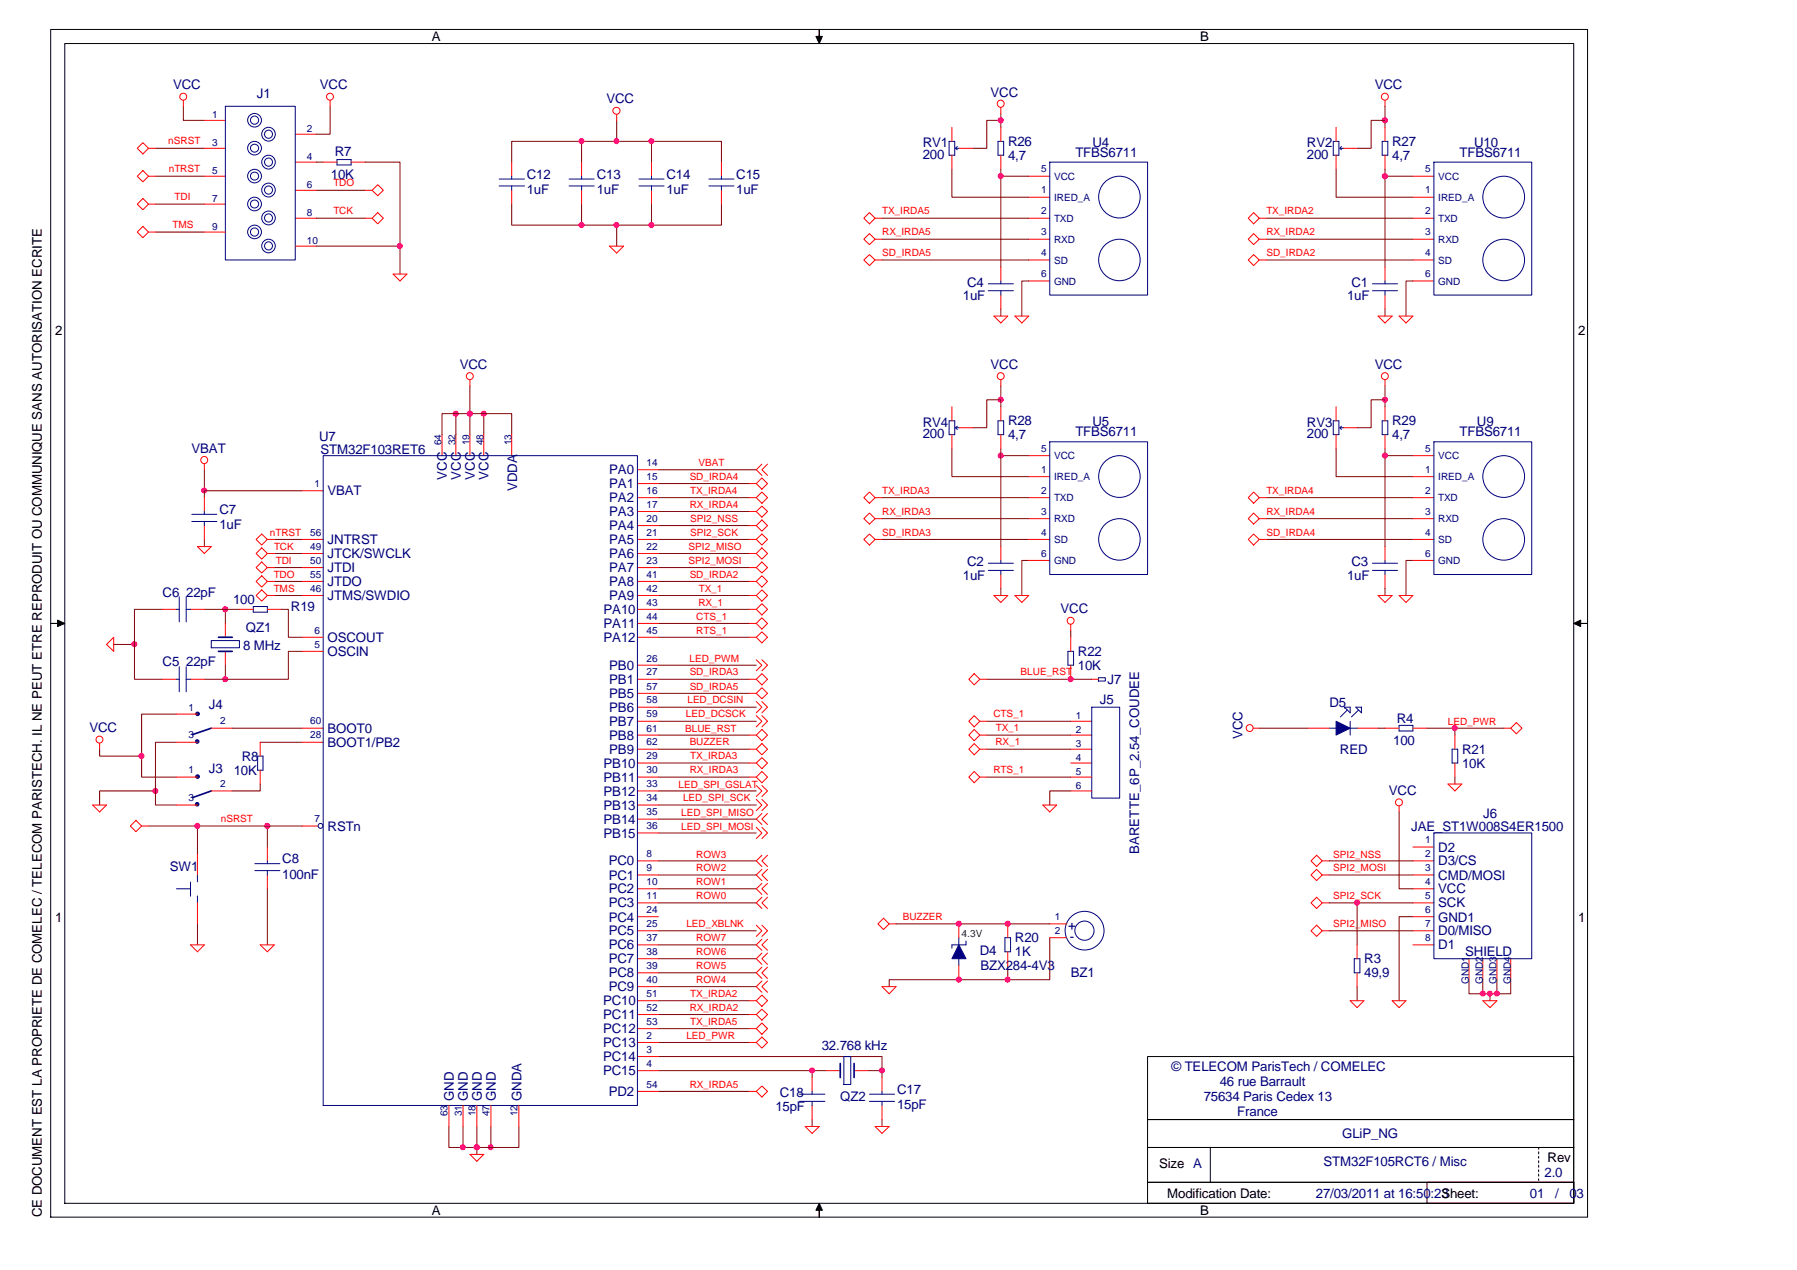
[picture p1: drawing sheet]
<svg xmlns="http://www.w3.org/2000/svg" width="297mm" height="210mm" viewBox="0 0 297 210" stroke-linecap="round" stroke-linejoin="round" font-family="sans-serif">
<path d="M77.7 68.4v3.4" fill="none" stroke="#800000" stroke-width=".17"/>
<circle cx="77.7" cy="68.4" r=".44" fill="#f0f"/>
<circle cx="77.7" cy="68.4" r=".44" fill="none" stroke="#f0f" stroke-width=".17"/>
<path d="M80 68.4v3.4" fill="none" stroke="#800000" stroke-width=".17"/>
<circle cx="80" cy="68.4" r=".43" fill="#f0f"/>
<circle cx="80" cy="68.4" r=".43" fill="none" stroke="#f0f" stroke-width=".17"/>
<path d="M75.3 68.4v3.4" fill="none" stroke="#800000" stroke-width=".17"/>
<circle cx="75.3" cy="68.4" r=".43" fill="#f0f"/>
<circle cx="75.3" cy="68.4" r=".43" fill="none" stroke="#f0f" stroke-width=".17"/>
<path d="M73.1 71.8v-3.4h11.5v3.4M77.7 63.8v4.6" fill="none" stroke="#800000" stroke-width=".17"/>
<circle cx="77.7" cy="68.4" r=".44" fill="#f0f"/>
<circle cx="77.7" cy="68.4" r=".44" fill="none" stroke="#f0f" stroke-width=".17"/>
<path d="M74.2 186.2v3.5h4.6" fill="none" stroke="#800000" stroke-width=".17"/>
<circle cx="78.8" cy="189.6" r=".43" fill="#f0f"/>
<circle cx="78.8" cy="189.6" r=".43" fill="none" stroke="#f0f" stroke-width=".17"/>
<path d="M76.5 186.2v3.5M78.8 186.2v4.6" fill="none" stroke="#800000" stroke-width=".17"/>
<circle cx="76.5" cy="189.6" r=".43" fill="#f0f"/>
<circle cx="76.5" cy="189.6" r=".43" fill="none" stroke="#f0f" stroke-width=".17"/>
<path d="M81.1 186.2v3.5" fill="none" stroke="#800000" stroke-width=".17"/>
<circle cx="81.1" cy="189.6" r=".43" fill="#f0f"/>
<circle cx="81.1" cy="189.6" r=".43" fill="none" stroke="#f0f" stroke-width=".17"/>
<path d="M85.8 186.2v3.5h-7" fill="none" stroke="#800000" stroke-width=".17"/>
<circle cx="78.8" cy="189.6" r=".43" fill="#f0f"/>
<circle cx="78.8" cy="189.6" r=".43" fill="none" stroke="#f0f" stroke-width=".17"/>
<path d="M45.3 89.2h4.6M45.3 91.5h4.6M45.3 93.8h4.6M45.3 96.1h4.6M45.3 98.4h4.6M37.3 100.7v2.3" fill="none" stroke="#800000" stroke-width=".17"/>
<circle cx="37.2" cy="100.7" r=".44" fill="#f0f"/>
<circle cx="37.2" cy="100.7" r=".44" fill="none" stroke="#f0f" stroke-width=".17"/>
<path d="M18.8 106.5h3.4" fill="none" stroke="#800000" stroke-width=".17"/>
<circle cx="22.2" cy="106.5" r=".43" fill="#f0f"/>
<circle cx="22.2" cy="106.5" r=".43" fill="none" stroke="#f0f" stroke-width=".17"/>
<path d="M26.9 100.7h-4.7v11.6h4.7M37.3 109.9v2.4" fill="none" stroke="#800000" stroke-width=".17"/>
<circle cx="37.2" cy="112.2" r=".44" fill="#f0f"/>
<circle cx="37.2" cy="112.2" r=".44" fill="none" stroke="#f0f" stroke-width=".17"/>
<path d="M33.8 77.6v3.5M49.9 107.7h-2.2v4.6h-13.9" fill="none" stroke="#800000" stroke-width=".17"/>
<circle cx="33.8" cy="81.1" r=".43" fill="#f0f"/>
<circle cx="33.8" cy="81.1" r=".43" fill="none" stroke="#f0f" stroke-width=".17"/>
<path d="M33.8 89.2v1.1M49.9 81.1h-16.1v1.2M44.2 136.5v3.5" fill="none" stroke="#800000" stroke-width=".17"/>
<circle cx="44.2" cy="136.5" r=".45" fill="#f0f"/>
<circle cx="44.2" cy="136.5" r=".45" fill="none" stroke="#f0f" stroke-width=".17"/>
<path d="M29.2 118h-5.8v10.4h5.8M16.5 123.8v1.2h6.9M24.6 136.5h25.3M38.4 120.4h11.5M43 129.6v1.1h-4.6M44.2 146.9v9.3" fill="none" stroke="#800000" stroke-width=".17"/>
<circle cx="23.4" cy="124.9" r=".45" fill="#f0f"/>
<circle cx="23.4" cy="124.9" r=".45" fill="none" stroke="#f0f" stroke-width=".17"/>
<path d="M25.7 130.7h-9.2v2.4" fill="none" stroke="#800000" stroke-width=".17"/>
<circle cx="25.7" cy="130.7" r=".43" fill="#f0f"/>
<circle cx="25.7" cy="130.7" r=".43" fill="none" stroke="#f0f" stroke-width=".17"/>
<path d="M54.6 17.6v4.6h-2.3M52.3 26.8h1.1M84.6 26.8v-3.4h34.6v3.4M107.7 23.4v3.4M108.8 82.3h15.1M108.8 84.5h15.1M29.2 122.7h-3.5v10.4h3.5M43 122.7h6.9M108.8 165.4h15.1M108.8 167.7h15.1" fill="none" stroke="#800000" stroke-width=".17"/>
<circle cx="107.7" cy="23.3" r=".43" fill="#f0f"/>
<circle cx="107.7" cy="23.3" r=".43" fill="none" stroke="#f0f" stroke-width=".17"/>
<path d="M96.1 23.4v3.4" fill="none" stroke="#800000" stroke-width=".17"/>
<circle cx="96.1" cy="23.3" r=".43" fill="#f0f"/>
<circle cx="96.1" cy="23.3" r=".43" fill="none" stroke="#f0f" stroke-width=".17"/>
<path d="M84.6 33.7v3.5h34.6v-3.5M107.7 33.7v3.5" fill="none" stroke="#800000" stroke-width=".17"/>
<circle cx="107.7" cy="37.2" r=".44" fill="#f0f"/>
<circle cx="107.7" cy="37.2" r=".44" fill="none" stroke="#f0f" stroke-width=".17"/>
<path d="M96.1 33.7v3.5" fill="none" stroke="#800000" stroke-width=".17"/>
<circle cx="96.1" cy="37.2" r=".44" fill="#f0f"/>
<circle cx="96.1" cy="37.2" r=".44" fill="none" stroke="#f0f" stroke-width=".17"/>
<path d="M101.9 19.9v3.5" fill="none" stroke="#800000" stroke-width=".17"/>
<circle cx="101.9" cy="23.3" r=".43" fill="#f0f"/>
<circle cx="101.9" cy="23.3" r=".43" fill="none" stroke="#f0f" stroke-width=".17"/>
<path d="M101.9 37.2v3.5" fill="none" stroke="#800000" stroke-width=".17"/>
<circle cx="101.9" cy="37.2" r=".44" fill="#f0f"/>
<circle cx="101.9" cy="37.2" r=".44" fill="none" stroke="#f0f" stroke-width=".17"/>
<path d="M52.3 31.5h8.1M52.3 36.1h8.1M165.4 28v16.2M165.4 51.1v1.1M33.8 100.7h5.8M46.5 100.7h1.2v4.6h2.2M32.6 136.5v4.6" fill="none" stroke="#800000" stroke-width=".17"/>
<circle cx="32.6" cy="136.5" r=".44" fill="#f0f"/>
<circle cx="32.6" cy="136.5" r=".44" fill="none" stroke="#f0f" stroke-width=".17"/>
<path d="M25.7 24.5h8.1M52.3 40.7h13.8M32.6 152.7v3.5" fill="none" stroke="#800000" stroke-width=".17"/>
<circle cx="66.1" cy="40.7" r=".44" fill="#f0f"/>
<circle cx="66.1" cy="40.7" r=".44" fill="none" stroke="#f0f" stroke-width=".17"/>
<path d="M30.3 17.6v2.3h3.5M25.7 38.4h8.1M25.7 33.7h8.1M25.7 29.1h8.1M60.4 26.8h5.7v18.5M165.4 29.1h4.6" fill="none" stroke="#800000" stroke-width=".17"/>
<circle cx="165.4" cy="29.1" r=".44" fill="#f0f"/>
<circle cx="165.4" cy="29.1" r=".44" fill="none" stroke="#f0f" stroke-width=".17"/>
<path d="M228.9 29.1h4.6M145.8 43h24.2M170 46.4h-1.1v5.8" fill="none" stroke="#800000" stroke-width=".17"/>
<circle cx="228.9" cy="29.1" r=".44" fill="#f0f"/>
<circle cx="228.9" cy="29.1" r=".44" fill="none" stroke="#f0f" stroke-width=".17"/>
<path d="M228.9 17.6v2.3M228.9 28v16.2M228.9 51.1v1.1" fill="none" stroke="#800000" stroke-width=".17"/>
<circle cx="228.9" cy="19.9" r=".44" fill="#f0f"/>
<circle cx="228.9" cy="19.9" r=".44" fill="none" stroke="#f0f" stroke-width=".17"/>
<path d="M209.3 43h24.2M233.5 46.4h-1.1v5.8M165.4 75.3h4.6" fill="none" stroke="#800000" stroke-width=".17"/>
<circle cx="165.4" cy="75.3" r=".44" fill="#f0f"/>
<circle cx="165.4" cy="75.3" r=".44" fill="none" stroke="#f0f" stroke-width=".17"/>
<path d="M165.4 63.8v2.3M165.4 74.2v16.1M145.8 82.3h24.2M145.8 85.7h24.2M165.4 97.2v1.2" fill="none" stroke="#800000" stroke-width=".17"/>
<circle cx="165.4" cy="66.1" r=".44" fill="#f0f"/>
<circle cx="165.4" cy="66.1" r=".44" fill="none" stroke="#f0f" stroke-width=".17"/>
<path d="M228.9 75.3h4.6M145.8 89.2h24.2M170 92.6h-1.1v5.8" fill="none" stroke="#800000" stroke-width=".17"/>
<circle cx="228.9" cy="75.3" r=".44" fill="#f0f"/>
<circle cx="228.9" cy="75.3" r=".44" fill="none" stroke="#f0f" stroke-width=".17"/>
<path d="M228.9 63.8v2.3M228.9 74.2v16.1M228.9 97.2v1.2" fill="none" stroke="#800000" stroke-width=".17"/>
<circle cx="228.9" cy="66.1" r=".44" fill="#f0f"/>
<circle cx="228.9" cy="66.1" r=".44" fill="none" stroke="#f0f" stroke-width=".17"/>
<path d="M209.3 89.2h24.2M233.5 92.6h-1.1v5.8M231.3 134.2v12.7h2.2M242.8 161.9v2.4h6.9v-2.4M247.4 161.9v2.4" fill="none" stroke="#800000" stroke-width=".17"/>
<circle cx="247.4" cy="164.2" r=".44" fill="#f0f"/>
<circle cx="247.4" cy="164.2" r=".44" fill="none" stroke="#f0f" stroke-width=".17"/>
<path d="M245.1 161.9v2.4" fill="none" stroke="#800000" stroke-width=".17"/>
<circle cx="245.1" cy="164.2" r=".43" fill="#f0f"/>
<circle cx="245.1" cy="164.2" r=".43" fill="none" stroke="#f0f" stroke-width=".17"/>
<path d="M246.3 164.3v1.1" fill="none" stroke="#800000" stroke-width=".17"/>
<circle cx="246.2" cy="164.2" r=".43" fill="#f0f"/>
<circle cx="246.2" cy="164.2" r=".43" fill="none" stroke="#f0f" stroke-width=".17"/>
<g fill="none" stroke="#800000" stroke-width=".17">
<path d="M165.4 19.9h-2.3v4.6h-2.3M165.4 18.8v2.2M145.8 36.1h24.2M145.8 39.5h24.2M157.3 28v4.6h12.7M209.3 36.1h24.2M209.3 39.5h24.2M108.8 79.9h15.1M108.8 98.4h15.1M108.8 93.8h15.1M108.8 91.5h15.1M108.8 86.9h15.1"/>
<path d="M108.8 89.2h15.1M108.8 96.1h15.1M209.3 82.3h24.2M209.3 85.7h24.2M108.8 100.7h15.1M108.8 103h15.1M108.8 105.3h15.1M108.8 114.6h15.1M108.8 112.3h15.1M163.1 119.2h13.9M108.8 126.1h15.1M108.8 128.4h15.1"/>
<path d="M108.8 133.1h16.2M108.8 135.4h16.2M108.8 137.7h16.2M108.8 130.7h16.2M163.1 128.4h13.9M163.1 121.5h13.9M163.1 123.8h13.9M177 130.7h-3.5v2.4M108.8 142.3h16.2M108.8 144.6h16.2M108.8 149.2h16.2M108.8 158.5h16.2"/>
<path d="M108.8 156.2h16.2M108.8 146.9h16.2M219.7 142.3h13.8M219.7 144.6h13.8M219.7 153.8h13.8M219.7 149.2h13.8M233.5 151.5h-2.2v13.9M108.8 170h15.1M108.8 163.1h16.2M108.8 160.8h16.2M108.8 180.4h15.1"/>
</g>
<circle cx="165.4" cy="19.9" r=".44" fill="#f0f"/>
<circle cx="165.4" cy="19.9" r=".44" fill="none" stroke="#f0f" stroke-width=".17"/>
<path d="M220.8 28v4.6h12.7M228.9 21v-1.1h-2.3v4.6h-2.3M108.8 77.6h16.2M157.3 74.2v4.6h12.7M165.4 67.2v-1.1h-2.3v4.6h-2.3M220.8 74.2v4.6h12.7M228.9 67.2v-1.1h-2.3v4.6h-2.3M108.8 177h27.8M134.2 177v1.1" fill="none" stroke="#800000" stroke-width=".17"/>
<circle cx="134.2" cy="176.9" r=".43" fill="#f0f"/>
<circle cx="134.2" cy="176.9" r=".43" fill="none" stroke="#f0f" stroke-width=".17"/>
<path d="M143.5 177h2.3" fill="none" stroke="#800000" stroke-width=".17"/>
<circle cx="145.8" cy="176.9" r=".43" fill="#f0f"/>
<circle cx="145.8" cy="176.9" r=".43" fill="none" stroke="#f0f" stroke-width=".17"/>
<path d="M108.8 109.9h16.2M108.8 153.8h16.2M224.3 149.2v7M108.8 174.6h37v3.5M134.2 185v1.2M145.8 185v1.2" fill="none" stroke="#800000" stroke-width=".17"/>
<circle cx="224.3" cy="149.2" r=".44" fill="#f0f"/>
<circle cx="224.3" cy="149.2" r=".44" fill="none" stroke="#f0f" stroke-width=".17"/>
<path d="M108.8 116.9h16.2M108.8 119.2h16.2M108.8 123.8h15.1M148.1 152.7h25.4M158.5 152.7h.1M224.3 163.1v2.3" fill="none" stroke="#800000" stroke-width=".17"/>
<circle cx="158.5" cy="152.7" r=".44" fill="#f0f"/>
<circle cx="158.5" cy="152.7" r=".44" fill="none" stroke="#f0f" stroke-width=".17"/>
<path d="M166.6 152.7h.1" fill="none" stroke="#800000" stroke-width=".17"/>
<circle cx="166.6" cy="152.7" r=".44" fill="#f0f"/>
<circle cx="166.6" cy="152.7" r=".44" fill="none" stroke="#f0f" stroke-width=".17"/>
<path d="M173.5 155v6.9h-26.5v1.2M158.5 161.9h.1" fill="none" stroke="#800000" stroke-width=".17"/>
<circle cx="158.5" cy="161.9" r=".44" fill="#f0f"/>
<circle cx="158.5" cy="161.9" r=".44" fill="none" stroke="#f0f" stroke-width=".17"/>
<path d="M166.6 159.6v2.3" fill="none" stroke="#800000" stroke-width=".17"/>
<circle cx="166.6" cy="161.9" r=".44" fill="#f0f"/>
<circle cx="166.6" cy="161.9" r=".44" fill="none" stroke="#f0f" stroke-width=".17"/>
<path d="M163.1 112.3h17.4M108.8 121.5h15.1M208.1 120.4h8.1M227.8 120.4h1.1M235.9 120.4h12.7M240.5 120.4v1.1M108.8 172.3h15.1" fill="none" stroke="#800000" stroke-width=".17"/>
<circle cx="240.5" cy="120.3" r=".44" fill="#f0f"/>
<circle cx="240.5" cy="120.3" r=".44" fill="none" stroke="#f0f" stroke-width=".17"/>
<path d="M177 112.3h.1M240.5 128.4v1.2" fill="none" stroke="#800000" stroke-width=".17"/>
<circle cx="177" cy="112.2" r=".45" fill="#f0f"/>
<circle cx="177" cy="112.2" r=".45" fill="none" stroke="#f0f" stroke-width=".17"/>
<path d="M177 104.2v1.1" fill="none" stroke="#800000" stroke-width=".17"/>
<g fill="#000">
<path d="M135.4 4.9v1.1h.5l-.5 1.2-.5-1.2h.5z" fill-rule="evenodd"/>
<path d="M8.4 103h1.1v-.5l1.2 .5-1.2 .5v-.5z" fill-rule="evenodd"/>
<path d="M260.1 103l1.2-.5v.5h1.1h-1.1v.5z" fill-rule="evenodd"/>
<path d="M135.4 198.9l.5 1.1h-.5v1.2v-1.2h-.5z" fill-rule="evenodd"/>
</g>
<g fill="none" stroke="#000" stroke-width=".17">
<path d="M8.4 4.9h254v196.3h-254zM10.7 7.2h249.4v191.7h-249.4zM135.4 4.9v1.1h.5l-.5 1.2-.5-1.2h.5zM8.4 103h1.1v-.5l1.2 .5-1.2 .5v-.5zM260.1 103l1.2-.5v.5h1.1h-1.1v.5zM189.7 174.6h70.4v10.4h-70.4zM135.4 198.9l.5 1.1h-.5v1.2v-1.2h-.5zM189.7 195.4h70.4v3.5h-70.4zM189.7 185h70.4v4.7h-70.4zM189.7 189.7h70.4v5.7h-70.4zM200.1 189.7v5.7M235.9 195.4h24.2v3.5h-24.2z"/>
<path d="M254.3 189.7v.2M254.3 190.4v.3M254.3 191.1v.3M254.3 191.9v.3M254.3 192.6v.3M254.3 193.3v.4M254.3 194.1v.3M254.3 194.8v.3"/>
</g>
<g fill="none" stroke="#f00" stroke-width=".17">
<path d="M30.3 16.6v1M54.6 16.6v1M101.9 18.9v1M33.8 76.7v.9M73.1 71.8v3.5M75.3 71.8v3.5M77.7 62.8v1M77.7 71.8v3.5M80 71.8v3.5M84.6 71.8v3.5M105.4 77.6h3.4M105.4 79.9h3.4"/>
<path d="M42.3 89.2l1-.9 .9 .9-.9 .9zM43.3 90.6l.9 .9-.9 .9-1-.9zM43.3 92.9l.9 .9-.9 .9-1-.9zM43.3 95.2l.9 .9-.9 .9-1-.9zM43.3 97.5l.9 .9-.9 1-1-1zM44.2 89.2h1.1M44.2 91.5h1.1M44.2 93.8h1.1M44.2 96.1h1.1M44.2 98.4h1.1M49.9 89.2h3.5M49.9 91.5h3.5"/>
<path d="M49.9 93.8h3.5M49.9 96.1h3.5M49.9 98.4h3.5M49.9 81.1h3.5M105.4 89.2h3.4M105.4 91.5h3.4M105.4 93.8h3.4M105.4 96.1h3.4M105.4 98.4h3.4M105.4 82.3h3.4M105.4 84.5h3.4M105.4 86.9h3.4"/>
<path d="M26.9 100.7h2.3M26.9 112.3h2.3M31.5 100.7h2.3M31.5 112.3h2.3M37.3 103v2.3M37.3 107.7v2.2M49.9 105.3h3.5M49.9 107.7h3.5M105.4 100.7h3.4M105.4 103h3.4M105.4 105.3h3.4M105.4 109.9h3.4"/>
<path d="M105.4 112.3h3.4M105.4 114.6h3.4M105.4 116.9h3.4M105.4 119.2h3.4M16.5 122.9v.9M22.5 135.6l.9 .9-.9 1-1-1zM23.4 136.5h1.2M44.2 140v2.3M49.9 136.5h2.7M49.9 120.4h3.5M49.9 122.7h3.5M105.4 121.5h3.4"/>
<path d="M105.4 123.8h3.4M105.4 126.1h3.4M105.4 128.4h3.4M105.4 130.7h3.4M105.4 133.1h3.4M105.4 135.4h3.4M105.4 137.7h3.4M44.2 144.6v2.3M105.4 142.3h3.4M105.4 144.6h3.4M105.4 146.9h3.4M105.4 149.2h3.4"/>
<path d="M105.4 151.5h3.4M105.4 153.8h3.4M105.4 156.2h3.4M105.4 158.5h3.4M105.4 160.8h3.4M105.4 163.1h3.4M105.4 165.4h3.4M105.4 167.7h3.4M105.4 170h3.4M105.4 172.3h3.4M105.4 174.6h3.4M105.4 177h3.4"/>
<path d="M74.2 182.7v3.5M76.5 182.7v3.5M78.8 182.7v3.5M81.1 182.7v3.5M85.8 182.7v3.5M105.4 180.4h3.4"/>
<circle cx="30.3" cy="16" r=".57"/>
<circle cx="54.5" cy="16" r=".57"/>
<circle cx="101.9" cy="18.3" r=".58"/>
<circle cx="33.7" cy="76" r=".58"/>
<circle cx="77.7" cy="62.2" r=".57"/>
<circle cx="16.4" cy="122.2" r=".57"/>
</g>
<g fill="none" stroke="#000080" stroke-width=".17">
<path d="M53.4 75.3h52v107.4h-52zM29.6 98.6v4.2M30.8 98.6v4.2M29.2 100.7h.4M29.2 112.3h.4M29.6 110.2v4.1M30.8 110.2v4.1M30.8 100.7h.7M30.8 112.3h.7M34.9 105.9h4.7v1.2h-4.7zM42.1 142.7h4.2M42.1 143.9h4.2"/>
<path d="M44.2 142.3v.4M44.2 143.9v.7"/>
<circle cx="53" cy="136.5" r=".4"/>
</g>
<path d="M36.1 107.7h2.3M36.1 105.3h2.3" fill="none" stroke="#000080" stroke-width=".28"/>
<circle cx="32.7" cy="118" r=".31" fill="#000080"/>
<circle cx="32.7" cy="118" r=".31" fill="none" stroke="#000080" stroke-width=".17"/>
<circle cx="32.6" cy="122.6" r=".3" fill="#000080"/>
<circle cx="32.6" cy="122.6" r=".3" fill="none" stroke="#000080" stroke-width=".17"/>
<path d="M34.9 120.4l-3.1 1" fill="none" stroke="#000080" stroke-width=".28"/>
<path d="M29.2 118h3.4M29.2 122.7h3.4M34.9 120.4h3.5" fill="none" stroke="#f00" stroke-width=".17"/>
<circle cx="32.7" cy="128.4" r=".31" fill="#000080"/>
<circle cx="32.7" cy="128.4" r=".31" fill="none" stroke="#000080" stroke-width=".17"/>
<circle cx="32.6" cy="132.9" r=".3" fill="#000080"/>
<g fill="none" stroke="#000080" stroke-width=".17">
<path d="M37.3 17.6h11.5v25.4h-11.5zM55.7 26.4h2.3v.9h-2.3zM82.5 29.6h4.2M82.5 30.7h4.2M84.6 29.1v.5M84.6 30.7v.8M94.1 29.6h4.1M94.1 30.7h4.1M96.1 29.1v.5M96.1 30.7v.8M105.6 29.6h4.2M105.6 30.7h4.2"/>
<path d="M107.7 29.1v.5M107.7 30.7v.8M117.2 29.6h4.1M117.2 30.7h4.1M119.2 29.1v.5M119.2 30.7v.8M156.9 23.4h.9v2.3h-.9zM157.9 24.5h.6M157.9 24.5l.3 .3M158.2 24.2l-.3 .3M165 23.4h.9v2.3h-.9zM173.5 26.8h16.2v22h-16.2z"/>
<path d="M220.4 23.4h.9v2.3h-.9zM221.5 24.5h.5M221.5 24.5l.2 .3M221.7 24.2l-.2 .3M228.5 23.4h.9v2.3h-.9zM237 26.8h16.2v22h-16.2zM163.4 46.9h4.1M163.4 48h4.1M165.4 46.4v.5M165.4 48v.8M226.9 46.9h4.1M226.9 48h4.1"/>
<path d="M228.9 46.4v.5M228.9 48v.8M156.9 69.6h.9v2.2h-.9zM157.9 70.7h.6M157.9 70.7l.3 .3M158.2 70.4l-.3 .3M165 69.6h.9v2.2h-.9zM173.5 73h16.2v22h-16.2zM220.4 69.6h.9v2.2h-.9zM221.5 70.7h.5M221.5 70.7l.2 .3M221.7 70.4l-.2 .3"/>
<path d="M228.5 69.6h.9v2.2h-.9zM237 73h16.2v22h-16.2zM31.7 85h4.2M31.7 86.2h4.2M33.8 84.5v.5M33.8 86.2v.7M163.4 93.1h4.1M163.4 94.3h4.1M165.4 92.6v.5M165.4 94.3v.7M226.9 93.1h4.1M226.9 94.3h4.1"/>
<path d="M228.9 92.6v.5M228.9 94.3v.7M41.9 100.2h2.3v1h-2.3zM180.5 116.9h4.6v15h-4.6zM42.6 125h.9v2.3h-.9zM237 137.7h16.2v20.8h-16.2zM29.2 146.9h2.3M31.5 145.8v2.3M32.6 144.6v1.2M32.6 148.1v1.1M158.5 155v1.2M158.5 158.5v1.1"/>
<path d="M223.9 158.5h.9v2.3h-.9zM139.5 174.6h1.1v4.6h-1.1zM132.2 180.8h4.2M132.2 182h4.2M134.2 180.4v.4M134.2 182v.7M143.7 180.8h4.2M143.7 182h4.2M145.8 180.4v.4M145.8 182v.7"/>
<circle cx="42.1" cy="19.9" r=".68"/>
<circle cx="42.1" cy="19.9" r="1.13"/>
<circle cx="42.1" cy="38.3" r=".68"/>
<circle cx="42.1" cy="33.7" r=".67"/>
<circle cx="42.1" cy="29.1" r=".67"/>
<circle cx="42.1" cy="24.5" r=".67"/>
<circle cx="42.1" cy="38.3" r="1.13"/>
<circle cx="42.1" cy="33.7" r="1.13"/>
<circle cx="42.1" cy="29.1" r="1.13"/>
<circle cx="42.1" cy="24.5" r="1.13"/>
<circle cx="44.4" cy="26.8" r="1.13"/>
<circle cx="44.4" cy="31.4" r="1.13"/>
<circle cx="44.4" cy="22.2" r="1.13"/>
<circle cx="44.4" cy="36" r="1.13"/>
<circle cx="44.4" cy="36" r=".66"/>
<circle cx="44.4" cy="31.4" r=".66"/>
<circle cx="44.4" cy="26.8" r=".66"/>
<circle cx="44.4" cy="22.2" r=".66"/>
<circle cx="185" cy="32.6" r="3.4"/>
<circle cx="248.6" cy="32.6" r="3.4"/>
<circle cx="44.4" cy="40.6" r=".66"/>
<circle cx="44.4" cy="40.7" r="1.12"/>
<circle cx="185" cy="43" r="3.4"/>
<circle cx="248.6" cy="43" r="3.4"/>
<circle cx="185" cy="78.8" r="3.4"/>
<circle cx="248.6" cy="78.8" r="3.4"/>
<circle cx="185" cy="89.2" r="3.4"/>
<circle cx="248.6" cy="89.2" r="3.4"/>
<circle cx="32.6" cy="132.9" r=".3"/>
<circle cx="179.3" cy="153.8" r="1.58"/>
<circle cx="179.3" cy="153.8" r="3.2"/>
</g>
<path d="M34.9 130.7l-3.1 1.1M138.9 175.8v2.3M141.2 175.8v2.3" fill="none" stroke="#000080" stroke-width=".28"/>
<g fill="none" stroke="#f00" stroke-width=".17">
<path d="M33.8 19.9h3.5M165.4 17.8v1M228.9 16.6v1M22.7 38.4l.9-1 1 1-1 .9zM22.7 24.5l.9-.9 1 .9-1 .9zM23.6 28.2l1 .9-1 1-.9-1zM23.6 32.8l1 .9-1 1-.9-1zM24.6 24.5h1.1M24.6 29.1h1.1M24.6 33.7h1.1M24.6 38.4h1.1M33.8 24.5h3.5"/>
<path d="M33.8 29.1h3.5M33.8 33.7h3.5M33.8 38.4h3.5M48.8 26.8h3.5M48.8 22.2h3.5M48.8 31.5h3.5M48.8 36.1h3.5M53.4 26.8h2.3M58 26.8h2.4M60.4 31.5h1.1M60.4 36.1h1.1M61.5 36.1l.9-1 1 1-1 .9z"/>
<path d="M61.5 31.5l.9-1 1 1-1 .8zM84.6 26.8v2.3M84.6 31.5v2.2M96.1 26.8v2.3M96.1 31.5v2.2M107.7 26.8v2.3M107.7 31.5v2.2M119.2 26.8v2.3M119.2 31.5v2.2M142.8 39.5l.9-.9 .9 .9-.9 .9zM142.8 36.1l.9-1 .9 1-.9 .9zM144.6 36.1h1.2"/>
<path d="M144.6 39.5h1.2M157.3 21v2.4M157.3 25.7v2.3M158.5 24.5h2.3M165.4 21v2.4M165.4 25.7v2.3M170 29.1h3.5M170 36.1h3.5M170 39.5h3.5M170 32.6h3.5M207.2 38.6l.9 .9-.9 .9-.9-.9zM207.2 35.1l.9 1-.9 .9-.9-.9z"/>
<path d="M208.1 36.1h1.2M208.1 39.5h1.2M220.8 21v2.4M220.8 25.7v2.3M222 24.5h2.3M228.9 21v2.4M228.9 25.7v2.3M233.5 29.1h3.5M233.5 36.1h3.5M233.5 39.5h3.5M233.5 32.6h3.5M48.8 40.7h3.5"/>
<path d="M65 45.3h2.3l-1.2 1.1zM100.7 40.7h2.4l-1.2 1.1zM142.8 43l.9-.9 .9 .9-.9 .9zM144.6 43h1.2M164.3 52.2h2.3l-1.2 1.2zM165.4 44.2v2.2M165.4 48.8v2.3M167.8 52.2h2.2l-1.1 1.2zM170 43h3.5M170 46.4h3.5M206.3 43l.9-.9 .9 .9-.9 .9zM208.1 43h1.2"/>
<path d="M227.8 52.2h2.3l-1.2 1.2zM228.9 44.2v2.2M228.9 48.8v2.3M231.3 52.2h2.2l-1.1 1.2zM233.5 43h3.5M233.5 46.4h3.5M123.9 79.9h1.1M125.9 79l1 .9-1 1-.9-1zM125.9 76.7l-.9 .9 .9 1M126.9 76.7l-1 .9 1 1M157.3 67.2v2.4M157.3 71.8v2.4"/>
<path d="M158.5 70.7h2.3M165.4 62.8v1M165.4 67.2v2.4M165.4 71.8v2.4M170 78.8h3.5M170 75.3h3.5M220.8 67.2v2.4M220.8 71.8v2.4M222 70.7h2.3M228.9 62.8v1M228.9 67.2v2.4M228.9 71.8v2.4"/>
<path d="M233.5 78.8h3.5M233.5 75.3h3.5M32.6 90.3h2.3l-1.1 1.2zM33.8 82.3v2.2M33.8 86.9v2.3M123.9 82.3h1.1M123.9 84.5h1.1M123.9 98.4h1.1M123.9 89.2h1.1M123.9 93.8h1.1M123.9 91.5h1.1M123.9 86.9h1.1"/>
<path d="M123.9 96.1h1.1M125 82.3l.9-1 1 1-1 .9zM125 84.5l.9-.8 1 .8-1 1zM125 98.4l.9-.9 1 .9-1 1zM125 91.5l.9-.9 1 .9-1 .9zM125 89.2l.9-.9 1 .9-1 .9zM125 96.1l.9-.9 1 .9-1 .9zM125.9 92.9l1 .9-1 .9-.9-.9zM125.9 85.9l1 1-1 .9-.9-.9zM142.8 85.7l.9-.9 .9 .9-.9 .9zM142.8 82.3l.9-1 .9 1-.9 .9zM142.8 89.2l.9-.9 .9 .9-.9 .9z"/>
<path d="M144.6 82.3h1.2M144.6 85.7h1.2M144.6 89.2h1.2M164.3 98.4h2.3l-1.2 1.2zM165.4 90.3v2.3M165.4 95v2.2M167.8 98.4h2.2l-1.1 1.2zM170 82.3h3.5M170 85.7h3.5M170 89.2h3.5M170 92.6h3.5M206.3 89.2l.9-.9 .9 .9-.9 .9z"/>
<path d="M207.2 84.8l.9 .9-.9 .9-.9-.9zM207.2 81.3l.9 1-.9 .9-.9-.9zM208.1 82.3h1.2M208.1 85.7h1.2M208.1 89.2h1.2M227.8 98.4h2.3l-1.2 1.2zM228.9 90.3v2.3M228.9 95v2.2M231.3 98.4h2.2l-1.1 1.2zM233.5 82.3h3.5M233.5 85.7h3.5M233.5 89.2h3.5"/>
<path d="M233.5 92.6h3.5M18.8 105.3v2.4l-1.2-1.2zM39.6 100.7h2.3M44.2 100.7h2.3M123.9 100.7h1.1M123.9 103h1.1M123.9 105.3h1.1M123.9 114.6h1.1M123.9 112.3h1.1M125 100.7l.9-.9 1 .9-1 .9zM125 105.3l.9-.9 1 .9-1 1zM125 114.6l.9-.9 1 .9-1 .9z"/>
<path d="M125 109.1l.9 .8-.9 1M125 116l.9 .9-.9 .9M125 118.3l.9 .9-.9 .9M125.9 102.1l1 .9-1 1-.9-1zM125.9 111.3l1 1-1 .9-.9-.9zM125.9 109.1l1 .8-1 1M125.9 116l1 .9-1 .9M125.9 118.3l1 .9-1 .9M161 118.3l1 .9-1 .9-.9-.9zM162 119.2h1.1M177 119.2h3.5M15.3 133.1h2.3l-1.1 1.1z"/>
<path d="M29.2 133.1h3.4M29.2 128.4h3.4M34.9 130.7h3.5M43 122.7v2.3M43 127.3v2.3M123.9 128.4h1.1M123.9 126.1h1.1M123.9 123.8h1.1M125 126.1l.9-.9 1 .9-1 .9zM125 132.1l.9 1-.9 .9M125 136.7l.9 1-.9 .9M125 129.8l.9 .9-.9 1"/>
<path d="M125 123.8l.9-.9 1 .9-1 1zM125.9 127.5l1 .9-1 1-.9-1zM125.9 132.1l1 1-1 .9M125.9 134.5l-.9 .9 .9 .9M125.9 136.7l1 1-1 .9M125.9 129.8l1 .9-1 1M126.9 134.5l-1 .9 1 .9M161 122.9l1 .9-1 1-.9-1zM161 120.6l1 .9-1 .9-.9-.9zM161 127.5l1 .9-1 1-.9-1zM162 128.4h1.1M162 121.5h1.1"/>
<path d="M162 123.8h1.1M172.4 133.1h2.3l-1.2 1.1zM177 128.4h3.5M177 130.7h3.5M177 126.1h3.5M177 121.5h3.5M177 123.8h3.5M231.3 133.2v1M233.5 140h3.5M31.5 156.2h2.3l-1.2 1.1zM32.6 141.1v3.5M32.6 149.2v3.5"/>
<path d="M43 156.2h2.3l-1.1 1.1zM125 152.9l.9 .9-.9 1M125.9 159.9l-.9 .9 .9 .9M125.9 157.5l-.9 1 .9 .9M125.9 155.2l-.9 1 .9 .9M125.9 148.3l-.9 .9 .9 1M125.9 146l-.9 .9 .9 .9M125.9 143.7l-.9 .9 .9 .9M125.9 141.4l-.9 .9 .9 .9M125.9 152.9l1 .9-1 1M126.9 159.9l-1 .9 1 .9M126.9 157.5l-1 1 1 .9"/>
<path d="M126.9 155.2l-1 1 1 .9M126.9 148.3l-1 .9 1 1M126.9 146l-1 .9 1 .9M126.9 143.7l-1 .9 1 .9M126.9 141.4l-1 .9 1 .9M158.5 152.7v2.3M158.5 159.6v2.3M173.5 152.7h2.9M173.5 155h2.8M217.6 141.4l1 .9-1 .9-.9-.9zM217.6 143.7l1 .9-1 .9-.9-.9zM217.6 152.9l1 .9-1 1-.9-1z"/>
<path d="M217.6 148.3l1 .9-1 1-.9-1zM218.6 142.3h1.1M218.6 144.6h1.1M218.6 149.2h1.1M218.6 153.8h1.1M224.3 156.2v2.3M233.5 156.2h3.5M233.5 142.3h3.5M233.5 144.6h3.5M233.5 146.9h3.5M233.5 149.2h3.5M233.5 151.5h3.5"/>
<path d="M233.5 153.8h3.5M242.8 158.5v3.4M245.1 158.5v3.4M247.4 158.5v3.4M249.7 158.5v3.4M123.9 165.4h1.1M123.9 167.7h1.1M123.9 170h1.1M125 165.4l.9-.9 1 .9-1 .9zM125 167.7l.9-.9 1 .9-1 .9zM125.9 169.1l1 .9-1 .9-.9-.9zM125.9 162.1l-.9 1 .9 .9"/>
<path d="M126.9 162.1l-1 1 1 .9M134.2 178.1v2.3M136.6 177h2.3M141.2 177h2.3M145.8 178.1v2.3M223.2 165.4h2.3l-1.2 1.1zM224.3 160.8v2.3M230.1 165.4h2.3l-1.1 1.1zM245.1 165.4h2.3l-1.1 1.1zM77.7 190.8h2.3l-1.2 1.1zM123.9 180.4h1.1M125 180.4l.9-.9 1 .9-1 .9z"/>
<path d="M133.1 186.2h2.3l-1.2 1.1zM134.2 182.7v2.3M144.6 186.2h2.4l-1.2 1.1zM145.8 182.7v2.3"/>
<circle cx="165.4" cy="17.1" r=".59"/>
<circle cx="228.9" cy="16" r=".57"/>
<circle cx="165.4" cy="62.2" r=".57"/>
<circle cx="228.9" cy="62.2" r=".57"/>
<circle cx="231.2" cy="132.6" r=".57"/>
</g>
<path d="M158.5 156.2l1.2 2.3h-2.4z" fill="#000080"/>
<path d="M181.6 112h1.1v.6h-1.1zM222.2 116.9h.1M222.2 116.9h1v.9zM222.7 117.3l-1.1 1.2M224.1 116.9h.9v.9zM224.6 117.3l-1.2 1.2M219.7 120.4h1.1M158.5 156.2l1.2 2.3h-2.4zM159.7 155.5v.7h-2.4v.5M166.1 155h.9v2.3h-.9z" fill="none" stroke="#000080" stroke-width=".17"/>
<g fill="none" stroke="#f00" stroke-width=".17">
<path d="M161 111.3l1 1-1 .9-.9-.9zM162 112.3h1.1M180.5 112.3h1.1M123.9 121.5h1.1M125 121.5l.9-.9 1 .9-1 .9zM216.2 120.4h3.5M224.3 120.4h3.5M146 151.8l1 .9-1 .9-.9-.9zM147 152.7h1.1M166.6 152.7v2.3M166.6 157.3v2.3M123.9 172.3h1.1"/>
<path d="M125 172.3l.9-.9 1 .9-1 .9zM145.8 163.1h2.3l-1.1 1.2z"/>
</g>
<path d="M225 116.9h.1" fill="none" stroke="#0ff" stroke-width=".23"/>
<path d="M220.8 119.2l2.4 1.2-2.4 1.1z" fill="#000080"/>
<path d="M176.5 107.7h1v2.2h-1zM220.8 119.2l2.4 1.2-2.4 1.1zM223.2 119.2v2.3M231.3 119.9h2.2v.9h-2.2zM223.2 120.4h1.1M240 123.8h1v2.3h-1z" fill="none" stroke="#000080" stroke-width=".17"/>
<g fill="none" stroke="#f00" stroke-width=".17">
<path d="M177 103.2v1M177 105.3v2.4M177 109.9v2.4M207.2 120.4h.9M228.9 120.4h2.4M233.5 120.4h2.4M239.3 129.6h2.3l-1.1 1.1zM240.5 121.5v2.3M240.5 126.1v2.3M248.6 120.4h1.1M249.7 120.4l1-1 .9 1-.9 .9z"/>
<circle cx="177" cy="102.6" r=".57"/>
<circle cx="206.6" cy="120.3" r=".57"/>
</g>
<g font-size="2.2">
<text x="71.4" y="6.8">A</text>
<text x="198.4" y="6.8">B</text>
<text x="9.1" y="55.3">2</text>
<text x="260.9" y="55.3">2</text>
<text x="9.1" y="152.3">1</text>
<text x="260.9" y="152.3">1</text>
<text x="191.6" y="193.1">Size A</text>
<text x="193" y="198">Modification Date:</text>
<text x="238.2" y="198">Sheet:</text>
<text x="255.8" y="192.1">Rev</text>
<text x="6.9" y="201.2" transform="rotate(-90 6.9 201.2)">CE DOCUMENT EST LA PROPRIETE DE COMELEC / TELECOM PARISTECH. IL NE PEUT ETRE REPRODUIT OU COMMUNIQUE SANS AUTORISATION ECRITE</text>
<text x="71.4" y="200.8">A</text>
<text x="198.4" y="200.8">B</text>
</g>
<g font-size="2.2" fill="#000080">
<text x="28.6" y="14.8">VCC</text>
<text x="42.5" y="16.2">J1</text>
<text x="52.9" y="14.8">VCC</text>
<text x="100.2" y="17.1">VCC</text>
<text x="163.7" y="16">VCC</text>
<text x="227.2" y="14.8">VCC</text>
<text x="54.7" y="29.5">10K</text>
<text x="55.3" y="25.9">R7</text>
<text x="87.1" y="29.5">C12</text>
<text x="98.6" y="29.5">C13</text>
<text x="110.1" y="29.5">C14</text>
<text x="121.7" y="29.5">C15</text>
<text x="152.5" y="26.2">200</text>
<text x="152.5" y="24.3">RV1</text>
<text x="166.6" y="26.4">4,7</text>
<text x="166.6" y="24.1">R26</text>
<text x="177.8" y="25.9">TFBS6711</text>
<text x="180.6" y="24.3">U4</text>
<text x="216" y="26.2">200</text>
<text x="216" y="24.3">RV2</text>
<text x="230.1" y="26.4">4,7</text>
<text x="230.1" y="24.1">R27</text>
<text x="241.3" y="25.9">TFBS6711</text>
<text x="243.7" y="24.3">U10</text>
<text x="87.1" y="32">1uF</text>
<text x="98.6" y="32">1uF</text>
<text x="110.1" y="32">1uF</text>
<text x="121.7" y="32">1uF</text>
<text x="159.8" y="47.4">C4</text>
<text x="223.4" y="47.4">C1</text>
<text x="159.2" y="49.7">1uF</text>
<text x="222.7" y="49.7">1uF</text>
<text x="76" y="61">VCC</text>
<text x="163.7" y="61">VCC</text>
<text x="227.2" y="61">VCC</text>
<text x="152.5" y="70.5">RV4</text>
<text x="166.6" y="70.3">R28</text>
<text x="180.6" y="70.4">U5</text>
<text x="216" y="70.5">RV3</text>
<text x="230.1" y="70.3">R29</text>
<text x="244.1" y="70.4">U9</text>
<text x="31.7" y="74.8">VBAT</text>
<text x="52.7" y="72.9">U7</text>
<text x="53" y="75.1">STM32F103RET6</text>
<text x="152.5" y="72.4">200</text>
<text x="166.6" y="72.6">4,7</text>
<text x="177.8" y="72.1">TFBS6711</text>
<text x="216" y="72.4">200</text>
<text x="230.1" y="72.6">4,7</text>
<text x="241.3" y="72.1">TFBS6711</text>
<text x="54.1" y="81.9">VBAT</text>
<text x="73.9" y="79.3" transform="rotate(-90 73.9 79.3)">VCC</text>
<text x="76.2" y="79.3" transform="rotate(-90 76.2 79.3)">VCC</text>
<text x="78.5" y="79.3" transform="rotate(-90 78.5 79.3)">VCC</text>
<text x="80.8" y="79.3" transform="rotate(-90 80.8 79.3)">VCC</text>
<text x="85.5" y="81.2" transform="rotate(-90 85.5 81.2)">VDDA</text>
<text x="100.7" y="83">PA2</text>
<text x="100.7" y="80.7">PA1</text>
<text x="100.7" y="78.4">PA0</text>
<text x="36.3" y="87.5">1uF</text>
<text x="36.3" y="85">C7</text>
<text x="54.1" y="90">JNTRST</text>
<text x="100.7" y="90">PA5</text>
<text x="100.7" y="87.6">PA4</text>
<text x="100.7" y="85.3">PA3</text>
<text x="54.1" y="94.6">JTDI</text>
<text x="54.1" y="92.2">JTCK/SWCLK</text>
<text x="100.7" y="94.6">PA7</text>
<text x="100.7" y="92.2">PA6</text>
<text x="159.2" y="95.8">1uF</text>
<text x="159.8" y="93.6">C2</text>
<text x="222.7" y="95.8">1uF</text>
<text x="223.4" y="93.6">C3</text>
<text x="26.9" y="98.6">C6</text>
<text x="30.8" y="98.6">22pF</text>
<text x="38.5" y="99.8">100</text>
<text x="48.1" y="100.9">R19</text>
<text x="54.1" y="99.2">JTMS/SWDIO</text>
<text x="54.1" y="96.9">JTDO</text>
<text x="99.8" y="101.5">PA10</text>
<text x="100.7" y="99.2">PA9</text>
<text x="100.7" y="96.9">PA8</text>
<text x="175.3" y="101.4">VCC</text>
<text x="40.2" y="107.4">8 MHz</text>
<text x="40.6" y="104.5">QZ1</text>
<text x="54.1" y="106.1">OSCOUT</text>
<text x="99.8" y="106.1">PA12</text>
<text x="99.8" y="103.8">PA11</text>
<text x="26.9" y="110.1">C5</text>
<text x="30.8" y="110.1">22pF</text>
<text x="54.1" y="108.4">OSCIN</text>
<text x="100.7" y="113">PB1</text>
<text x="100.7" y="110.7">PB0</text>
<text x="178.2" y="110.7">10K</text>
<text x="178.2" y="108.4">R22</text>
<text x="183" y="113">J7</text>
<text x="34.5" y="117.3">J4</text>
<text x="100.7" y="115.4">PB5</text>
<text x="100.7" y="117.6">PB6</text>
<text x="100.7" y="120">PB7</text>
<text x="181.8" y="116.4">J5</text>
<text x="219.7" y="116.8">D5</text>
<text x="230.9" y="119.4">R4</text>
<text x="14.8" y="121">VCC</text>
<text x="40" y="125.7">R8</text>
<text x="54.1" y="121.1">BOOT0</text>
<text x="54.1" y="123.4">BOOT1/PB2</text>
<text x="100.7" y="122.3">PB8</text>
<text x="100.7" y="124.6">PB9</text>
<text x="205.4" y="122.1" transform="rotate(-90 205.4 122.1)">VCC</text>
<text x="221.5" y="124.7">RED</text>
<text x="230.3" y="123.1">100</text>
<text x="241.7" y="124.6">R21</text>
<text x="34.5" y="127.7">J3</text>
<text x="38.6" y="128.1">10K</text>
<text x="99.8" y="126.9">PB10</text>
<text x="99.8" y="129.2">PB11</text>
<text x="99.8" y="131.5">PB12</text>
<text x="229.6" y="131.4">VCC</text>
<text x="241.7" y="126.9">10K</text>
<text x="54.1" y="137.3">RSTn</text>
<text x="99.8" y="136.1">PB14</text>
<text x="99.8" y="133.8">PB13</text>
<text x="233.3" y="137.4">JAE_ST1W008S4ER1500</text>
<text x="245.1" y="135.1">J6</text>
<text x="28.1" y="143.9">SW1</text>
<text x="46.6" y="142.7">C8</text>
<text x="99.8" y="138.4">PB15</text>
<text x="100.6" y="143">PC0</text>
<text x="188.3" y="141.1" transform="rotate(-90 188.3 141.1)">BARETTE_6P_2.54_COUDEE</text>
<text x="237.7" y="140.8">D2</text>
<text x="237.7" y="143">D3/CS</text>
<text x="46.6" y="145.2">100nF</text>
<text x="100.6" y="145.4">PC1</text>
<text x="100.6" y="147.7">PC2</text>
<text x="100.6" y="150">PC3</text>
<text x="237.7" y="145.4">CMD/MOSI</text>
<text x="237.7" y="147.7">VCC</text>
<text x="237.7" y="150">SCK</text>
<text x="100.6" y="154.6">PC5</text>
<text x="100.6" y="152.3">PC4</text>
<text x="167.8" y="155.7">R20</text>
<text x="176.6" y="153.6">+</text>
<text x="176.8" y="155.5">-</text>
<text x="237.7" y="154.6">D0/MISO</text>
<text x="237.7" y="152.3">GND1</text>
<text x="100.6" y="161.5">PC8</text>
<text x="100.6" y="159.2">PC7</text>
<text x="100.6" y="156.9">PC6</text>
<text x="162" y="157.9">D4</text>
<text x="162.1" y="160.3">BZX284-4V3</text>
<text x="167.8" y="158.1">1K</text>
<text x="177" y="161.5">BZ1</text>
<text x="225.5" y="159.2">R3</text>
<text x="225.5" y="161.5">49,9</text>
<text x="237.7" y="156.9">D1</text>
<text x="242.2" y="158.1">SHIELD</text>
<text x="99.7" y="166.2">PC10</text>
<text x="100.6" y="163.8">PC9</text>
<text x="99.7" y="173.1">PC13</text>
<text x="99.7" y="168.4">PC11</text>
<text x="99.7" y="170.8">PC12</text>
<text x="135.8" y="173.6">32.768 kHz</text>
<text x="99.7" y="177.7">PC15</text>
<text x="99.7" y="175.4">PC14</text>
<text x="193.6" y="177">© TELECOM ParisTech / COMELEC</text>
<text x="201.6" y="179.5">46 rue Barrault</text>
<text x="75" y="182" transform="rotate(-90 75 182)">GND</text>
<text x="77.3" y="182" transform="rotate(-90 77.3 182)">GND</text>
<text x="79.6" y="182" transform="rotate(-90 79.6 182)">GND</text>
<text x="82" y="182" transform="rotate(-90 82 182)">GND</text>
<text x="86.2" y="182" transform="rotate(-90 86.2 182)">GNDA</text>
<text x="100.6" y="181.1">PD2</text>
<text x="128.2" y="183.6">15pF</text>
<text x="128.9" y="181.3">C18</text>
<text x="138.9" y="181.9">QZ2</text>
<text x="148.3" y="180.8">C17</text>
<text x="148.3" y="183.3">15pF</text>
<text x="199" y="182">75634 Paris Cedex 13</text>
<text x="204.5" y="184.5">France</text>
<text x="221.9" y="188">GLiP_NG</text>
<text x="217.5" y="198">27/03/2011 at 16:50:23</text>
<text x="218.8" y="192.8">STM32F105RCT6 / Misc</text>
<text x="252.9" y="198">01</text>
<text x="255.3" y="194.5">2.0</text>
<text x="257" y="198">/</text>
<text x="259.4" y="198">03</text>
</g>
<g font-size="1.7" fill="#f00">
<text x="27.8" y="23.9">nSRST</text>
<text x="27.9" y="28.5">nTRST</text>
<text x="28.9" y="33.1">TDI</text>
<text x="55.1" y="35.4">TCK</text>
<text x="55.1" y="30.8">TDO</text>
<text x="145.8" y="35.4">TX_IRDA5</text>
<text x="209.3" y="35.4">TX_IRDA2</text>
<text x="28.5" y="37.8">TMS</text>
<text x="145.8" y="38.9">RX_IRDA5</text>
<text x="209.3" y="38.9">RX_IRDA2</text>
<text x="145.8" y="42.4">SD_IRDA5</text>
<text x="209.3" y="42.4">SD_IRDA2</text>
<text x="115.4" y="77">VBAT</text>
<text x="114" y="83.9">RX_IRDA4</text>
<text x="114" y="79.3">SD_IRDA4</text>
<text x="114.1" y="81.6">TX_IRDA4</text>
<text x="145.8" y="81.6">TX_IRDA3</text>
<text x="209.3" y="81.6">TX_IRDA4</text>
<text x="44.6" y="88.6">nTRST</text>
<text x="114.1" y="88.6">SPI2_SCK</text>
<text x="114.1" y="86.3">SPI2_NSS</text>
<text x="145.8" y="85">RX_IRDA3</text>
<text x="145.8" y="88.6">SD_IRDA3</text>
<text x="209.3" y="88.6">SD_IRDA4</text>
<text x="209.3" y="85">RX_IRDA4</text>
<text x="45.3" y="95.5">TDO</text>
<text x="45.3" y="90.8">TCK</text>
<text x="45.6" y="93.2">TDI</text>
<text x="113.8" y="90.9">SPI2_MISO</text>
<text x="113.8" y="93.2">SPI2_MOSI</text>
<text x="114" y="95.5">SD_IRDA2</text>
<text x="45.3" y="97.8">TMS</text>
<text x="115.4" y="100.1">RX_1</text>
<text x="115.5" y="97.8">TX_1</text>
<text x="115.1" y="102.4">CTS_1</text>
<text x="115.1" y="104.7">RTS_1</text>
<text x="114" y="109.4">LED_PWM</text>
<text x="114" y="114">SD_IRDA5</text>
<text x="114" y="111.6">SD_IRDA3</text>
<text x="168.7" y="111.6">BLUE_RST</text>
<text x="113.4" y="118.6">LED_DCSCK</text>
<text x="113.6" y="116.2">LED_DCSIN</text>
<text x="164.2" y="118.5">CTS_1</text>
<text x="239.3" y="119.8">LED_PWR</text>
<text x="113.2" y="120.9">BLUE_RST</text>
<text x="114" y="123.2">BUZZER</text>
<text x="114.1" y="125.5">TX_IRDA3</text>
<text x="164.5" y="123.1">RX_1</text>
<text x="164.6" y="120.8">TX_1</text>
<text x="112.1" y="130.2">LED_SPI_GSLAT</text>
<text x="114" y="127.8">RX_IRDA3</text>
<text x="164.2" y="127.8">RTS_1</text>
<text x="36.5" y="135.9">nSRST</text>
<text x="112.6" y="134.8">LED_SPI_MISO</text>
<text x="112.6" y="137.1">LED_SPI_MOSI</text>
<text x="112.9" y="132.5">LED_SPI_SCK</text>
<text x="115.1" y="141.7">ROW3</text>
<text x="220.4" y="141.7">SPI2_NSS</text>
<text x="115.1" y="148.6">ROW0</text>
<text x="115.1" y="146.3">ROW1</text>
<text x="115.1" y="144">ROW2</text>
<text x="220.4" y="144">SPI2_MOSI</text>
<text x="220.4" y="148.6">SPI2_SCK</text>
<text x="113.5" y="153.2">LED_XBLNK</text>
<text x="115.1" y="155.6">ROW7</text>
<text x="149.2" y="152.1">BUZZER</text>
<text x="220.4" y="153.2">SPI2_MISO</text>
<text x="115.1" y="160.2">ROW5</text>
<text x="115.1" y="157.9">ROW6</text>
<text x="114" y="167.1">RX_IRDA2</text>
<text x="114.1" y="164.8">TX_IRDA2</text>
<text x="115.1" y="162.5">ROW4</text>
<text x="113.5" y="171.7">LED_PWR</text>
<text x="114.1" y="169.4">TX_IRDA5</text>
<text x="114" y="179.8">RX_IRDA5</text>
</g>
<g font-size="1.7" fill="#000080">
<text x="35" y="19.6">1</text>
<text x="50.7" y="21.8">2</text>
<text x="35" y="24.2">3</text>
<text x="35" y="28.8">5</text>
<text x="50.7" y="26.5">4</text>
<text x="172.1" y="28.5">5</text>
<text x="174.2" y="29.7">VCC</text>
<text x="235.6" y="28.5">5</text>
<text x="237.7" y="29.7">VCC</text>
<text x="35" y="33.4">7</text>
<text x="50.7" y="31.1">6</text>
<text x="50.7" y="35.7">8</text>
<text x="172.1" y="35.4">2</text>
<text x="172.1" y="32">1</text>
<text x="174.2" y="33.2">IRED_A</text>
<text x="235.6" y="35.4">2</text>
<text x="235.6" y="32">1</text>
<text x="237.7" y="33.2">IRED_A</text>
<text x="35" y="38">9</text>
<text x="50.7" y="40.3">10</text>
<text x="172.1" y="38.9">3</text>
<text x="174.2" y="40.1">RXD</text>
<text x="174.2" y="36.6">TXD</text>
<text x="235.6" y="38.9">3</text>
<text x="237.7" y="40.1">RXD</text>
<text x="237.7" y="36.6">TXD</text>
<text x="172.1" y="45.8">6</text>
<text x="172.1" y="42.4">4</text>
<text x="174.2" y="47">GND</text>
<text x="174.2" y="43.6">SD</text>
<text x="235.6" y="45.8">6</text>
<text x="235.6" y="42.4">4</text>
<text x="237.7" y="47">GND</text>
<text x="237.7" y="43.6">SD</text>
<text x="73" y="73.6" transform="rotate(-90 73 73.6)">64</text>
<text x="75.3" y="73.6" transform="rotate(-90 75.3 73.6)">32</text>
<text x="77.6" y="73.6" transform="rotate(-90 77.6 73.6)">19</text>
<text x="79.9" y="73.6" transform="rotate(-90 79.9 73.6)">48</text>
<text x="84.5" y="73.6" transform="rotate(-90 84.5 73.6)">13</text>
<text x="106.8" y="77">14</text>
<text x="172.1" y="74.7">5</text>
<text x="174.2" y="75.9">VCC</text>
<text x="235.6" y="74.7">5</text>
<text x="237.7" y="75.9">VCC</text>
<text x="52" y="80.5">1</text>
<text x="106.8" y="79.3">15</text>
<text x="106.8" y="81.6">16</text>
<text x="106.8" y="83.9">17</text>
<text x="172.1" y="81.6">2</text>
<text x="172.1" y="78.1">1</text>
<text x="174.2" y="82.8">TXD</text>
<text x="174.2" y="79.4">IRED_A</text>
<text x="235.6" y="81.6">2</text>
<text x="235.6" y="78.1">1</text>
<text x="237.7" y="82.8">TXD</text>
<text x="237.7" y="79.4">IRED_A</text>
<text x="51.3" y="88.6">56</text>
<text x="106.8" y="86.2">20</text>
<text x="106.8" y="88.6">21</text>
<text x="172.1" y="88.6">4</text>
<text x="172.1" y="85.1">3</text>
<text x="174.2" y="89.7">SD</text>
<text x="174.2" y="86.3">RXD</text>
<text x="235.6" y="88.6">4</text>
<text x="235.6" y="85.1">3</text>
<text x="237.7" y="89.7">SD</text>
<text x="237.7" y="86.3">RXD</text>
<text x="51.3" y="90.8">49</text>
<text x="51.3" y="93.2">50</text>
<text x="51.3" y="95.5">55</text>
<text x="106.8" y="90.8">22</text>
<text x="106.8" y="93.2">23</text>
<text x="106.8" y="95.5">41</text>
<text x="172.1" y="92">6</text>
<text x="174.2" y="93.2">GND</text>
<text x="235.6" y="92">6</text>
<text x="237.7" y="93.2">GND</text>
<text x="51.3" y="97.8">46</text>
<text x="106.8" y="97.8">42</text>
<text x="106.8" y="100.1">43</text>
<text x="52" y="107">5</text>
<text x="52" y="104.7">6</text>
<text x="106.8" y="102.4">44</text>
<text x="106.8" y="104.7">45</text>
<text x="106.8" y="109.3">26</text>
<text x="106.8" y="111.6">27</text>
<text x="106.8" y="114">57</text>
<text x="31.2" y="117.4">1</text>
<text x="36.4" y="119.7">2</text>
<text x="51.3" y="119.7">60</text>
<text x="106.8" y="116.2">58</text>
<text x="106.8" y="118.6">59</text>
<text x="177.8" y="118.9">1</text>
<text x="31.2" y="122">3</text>
<text x="51.3" y="122">28</text>
<text x="106.8" y="120.9">61</text>
<text x="106.8" y="123.2">62</text>
<text x="106.8" y="125.5">29</text>
<text x="177.8" y="125.7">4</text>
<text x="177.8" y="123.4">3</text>
<text x="177.8" y="121.1">2</text>
<text x="31.2" y="127.8">1</text>
<text x="36.4" y="130.1">2</text>
<text x="106.8" y="127.8">30</text>
<text x="106.8" y="130.1">33</text>
<text x="177.8" y="130.3">6</text>
<text x="177.8" y="128.1">5</text>
<text x="31.2" y="132.4">3</text>
<text x="52" y="135.9">7</text>
<text x="106.8" y="132.4">34</text>
<text x="106.8" y="134.7">35</text>
<text x="106.8" y="137">36</text>
<text x="106.8" y="141.7">8</text>
<text x="106.8" y="144">9</text>
<text x="235.6" y="141.7">2</text>
<text x="235.6" y="139.4">1</text>
<text x="235.6" y="144">3</text>
<text x="106.8" y="146.3">10</text>
<text x="106.8" y="148.6">11</text>
<text x="235.6" y="146.3">4</text>
<text x="235.6" y="148.6">5</text>
<text x="106.8" y="150.9">24</text>
<text x="106.8" y="153.2">25</text>
<text x="106.8" y="155.5">37</text>
<text x="174.4" y="152.1">1</text>
<text x="174.4" y="154.4">2</text>
<text x="235.6" y="150.9">6</text>
<text x="235.6" y="155.5">8</text>
<text x="235.6" y="153.2">7</text>
<text x="106.8" y="157.8">38</text>
<text x="106.8" y="160.1">39</text>
<text x="106.8" y="162.5">40</text>
<text x="106.8" y="164.8">51</text>
<text x="106.8" y="167.1">52</text>
<text x="242.8" y="162.6" transform="rotate(-90 242.8 162.6)">GND1</text>
<text x="245.1" y="162.6" transform="rotate(-90 245.1 162.6)">GND2</text>
<text x="247.4" y="162.6" transform="rotate(-90 247.4 162.6)">GND3</text>
<text x="249.7" y="162.6" transform="rotate(-90 249.7 162.6)">GND4</text>
<text x="106.8" y="169.4">53</text>
<text x="106.8" y="171.7">2</text>
<text x="106.8" y="174">3</text>
<text x="106.8" y="176.3">4</text>
<text x="106.8" y="179.8">54</text>
<text x="74" y="184.5" transform="rotate(-90 74 184.5)">63</text>
<text x="76.3" y="184.5" transform="rotate(-90 76.3 184.5)">31</text>
<text x="78.6" y="184.5" transform="rotate(-90 78.6 184.5)">18</text>
<text x="80.9" y="184.5" transform="rotate(-90 80.9 184.5)">47</text>
<text x="85.6" y="184.5" transform="rotate(-90 85.6 184.5)">12</text>
</g>
<text font-size="1.7" fill="#008000" x="159" y="154.9">4.3V</text>
</svg>
